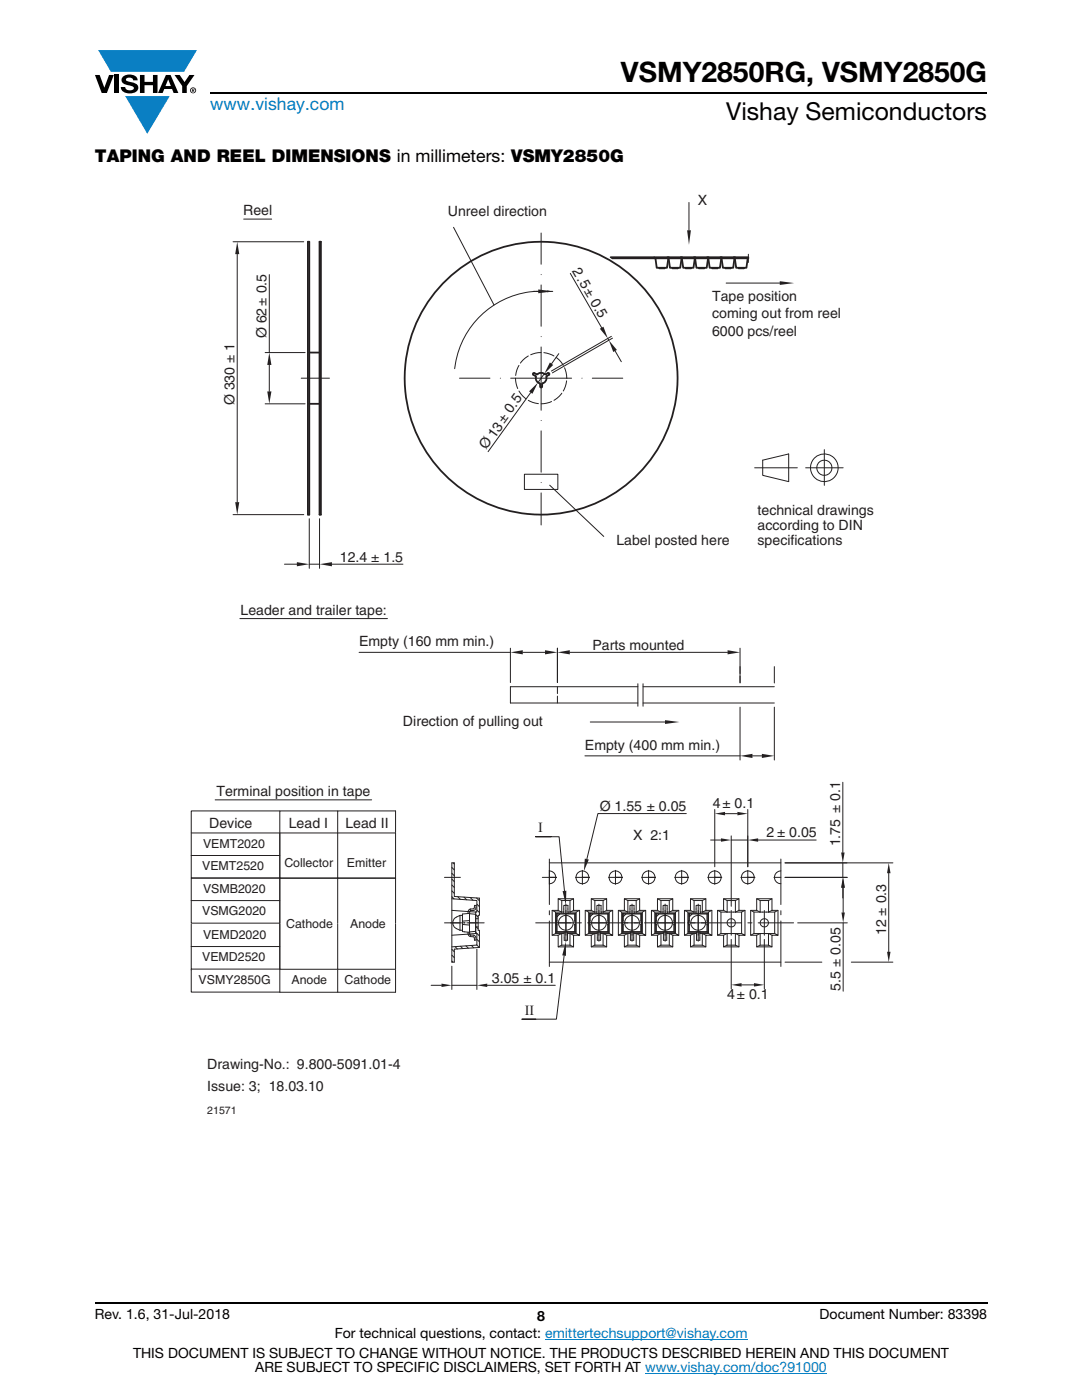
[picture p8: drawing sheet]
<svg xmlns="http://www.w3.org/2000/svg" width="216mm" height="279mm" viewBox="0 0 216 279" stroke-linecap="round" stroke-linejoin="round" font-family="sans-serif">
<g fill="#0a7fc3">
<path d="M19.6 10h19.7l-2.6 4.3h-1.1h-13.5z"/>
<path d="M25 19.2h8.9l-4.5 7.5z"/>
</g>
<g fill="#000">
<path d="M18.9 15h1l.9 2.5 1-2.5h.9l-1.4 3.6h-1zM22.9 15h.9v3.6h-.9zM24.6 15.3a2.1 2.1 0 0 1 2.8 .3l.1 .4h-.9a.79 .79 0 0 0-.7-.5 .79 .79 0 0 0-.8 .4l.3 .3 1 .2a1.08 1.08 0 0 1 1.2 1 1.08 1.08 0 0 1-1.1 1.2 1.73 1.73 0 0 1-2.4-1.2h.9a.96 .96 0 0 0 .8 .6 .96 .96 0 0 0 .9-.4 1.31 1.31 0 0 0-1.2-.6 1.03 1.03 0 0 1-1.1-.6 1.03 1.03 0 0 1 .2-1.1zM27.9 15h.9v1.3h1.7v-1.3h.9v3.6h-.9v-1.6h-1.7v1.6h-.9zM34.8 15h1.1l.9 1.4 1-1.4h1l-1.5 2.2v1.4h-.9v-1.4z"/>
<path d="M33.6 15.9l.5 1.3h-1.1zM33.1 15l-1.6 3.6h1l.3-.8h1.5l.3 .8h1l-1.6-3.6z"/>
<path d="M38.4 17.8h.2v.2h-.2zM38.3 17.7v.7h.1v-.3l.4 .3-.2-.3 .2-.2-.1-.2z"/>
<path d="M38.1 18a.46 .46 0 0 1 .9 0 .46 .46 0 0 1-.9 0zM37.9 18a.6 .6 0 0 0 1.2 0 .6 .6 0 0 0-1.2 0z"/>
</g>
<path d="M42 18.6h155M18.9 260h178.1" fill="none" stroke="#000" stroke-width=".36"/>
<path d="M108.8 267.3h40.3M128.7 274h36.3" fill="none" stroke="#007ec4" stroke-width=".2"/>
<path d="M38.1 38.5h140.1v184.3h-140.1z" fill="#fff"/>
<g fill="none" stroke="#231f20" stroke-width=".2">
<path d="M150.6 93.4h8.5M152.2 91.8l5.2-1.2v5.5l-5.2-1.2zM160.8 93.4h7.4M164.5 89.7v7.2M47.9 123.5h29.4M101.8 137h25.5M111.2 129.4v6.8M113.7 130.2h31.5M147.7 129.4v6.8M101.8 140.3h25.5"/>
<circle cx="164.5" cy="93.3" r="1.51"/>
<circle cx="164.5" cy="93.4" r="2.76"/>
</g>
<g fill="#231f20">
<path d="M145.2 129.8l2.5 .4-2.5 .4z"/>
<path d="M111.2 130.2l2.5-.4v.8z"/>
</g>
<path d="M116.7 150.8h31M147.7 141.1v10.6M150.1 150.8h1.9M154.5 141.1v10.6" fill="none" stroke="#231f20" stroke-width=".2"/>
<g fill="#231f20">
<path d="M152 150.4l2.5 .5-2.5 .4z"/>
<path d="M147.7 150.9l2.4-.5v.9z"/>
</g>
<path d="M71.7 130.2h30.1M101.8 129.4v6.8M104.3 130.2h4.5M111.2 129.4v6.8M127.3 136.5v4.4M128.3 136.5v4.4M128.3 137h26.2M154.5 133v3.3M128.3 140.3h26.2" fill="none" stroke="#231f20" stroke-width=".2"/>
<g fill="#231f20">
<path d="M108.8 129.8l2.4 .4-2.4 .4z"/>
<path d="M101.8 130.2l2.5-.4v.8z"/>
</g>
<path d="M53.7 54.8v15.6M90.5 45.4l8.1 15.5M106.7 58.2a17.4 17.4 0 0 0-16 15.4M52.9 70.4h8M53.7 72.8v5.3M91.7 75.5h6.1M99.8 75.5h.1M101.9 75.5h6.1M52.9 80.6h8M101.8 137v3.3M111.2 137.1v1.3M111.2 138.9v1.4" fill="none" stroke="#231f20" stroke-width=".2"/>
<circle cx="108" cy="75.5" r="27.2" fill="none" stroke="#231f20" stroke-width=".36"/>
<g fill="#231f20">
<path d="M53.3 78.1h.9l-.5 2.5z"/>
<path d="M53.7 70.4l.5 2.4h-.9z"/>
</g>
<path d="M61.4 48.2v54.5M61.7 48.2v54.5M63.8 48.2v54.5M64 48.2v54.5" fill="none" stroke="#231f20" stroke-width=".36"/>
<path d="M46.5 48.2h14.1M47.3 50.7v49.5M46.5 102.7h14.1" fill="none" stroke="#231f20" stroke-width=".2"/>
<g fill="#231f20">
<path d="M46.9 100.2h.8l-.4 2.5z"/>
<path d="M47.3 48.2l.4 2.5h-.8z"/>
</g>
<path d="M61.4 48.2h.3M63.8 48.2h.2M61.7 70.4h2.1M61.7 80.6h2.1M61.4 102.7h.3M63.8 102.7h.2" fill="none" stroke="#231f20" stroke-width=".36"/>
<path d="M48.6 43.7h5.6M60.1 75.5h5.6" fill="none" stroke="#231f20" stroke-width=".2"/>
<path d="M109.2 58l1.1 .2-1.1 .1z" fill="#231f20"/>
<path d="M108 46.5v6.2M108 56.9v8.2M108 54.8h.1M113.8 54.6l6.2 10.8M108 69.2v6.3M108 67.2h.1M121.3 67.6l.2 .3M122 67.1l-12 7M122.2 67.5l-12 6.9M122.7 70l1.3 2.2" fill="none" stroke="#231f20" stroke-width=".2"/>
<g fill="#231f20">
<path d="M121.5 67.9l1.6 1.9-.7 .4z"/>
<path d="M119.7 65.6l.7-.4 .9 2.4z"/>
</g>
<g fill="none" stroke="#231f20" stroke-width=".2">
<path d="M106.9 58.2h3.4M102.9 75.5l.1 1.1 .3 .9M103.6 72.9l-.4 .9-.3 1.1M103.6 78l.8 1.1 .6 .5M105.4 71l-1 .9-.6 .6M105.4 79.9l.9 .4 1.1 .3M105.9 78.4l-8.5 11.7M108 70.4l-1.2 .1-.9 .3M108.5 70.4l1.2 .3 .8 .3M108.6 74.6l-1.3 1.7M111 71.3l.6 .6 .8 1M111.5 70.6l-1.4 2"/>
<path d="M112.1 78.5l-.5 .6-1.1 .8M112.6 73.4l.4 .9 .1 1.2M113.1 76l-.3 1.2-.4 .8M114.1 75.5h-6.1v6.4M116.1 75.5h.1M118.2 75.5h6.1M104.6 94.6h6.7v3.1h-6.7zM108 86v8.2M108 98.4v6.4M108 83.9h.1M108 96.3h.1M109.7 96.8l10.8 10.3"/>
<path d="M110.1 80.1l-1 .4-1.1 .1"/>
</g>
<path d="M106.4 74.5l.1-.1 .6 .3a1.56 1.56 0 0 1 1.8 0l.5-.3 .2 .1v.2l-.5 .4a1.51 1.51 0 0 1-.9 1.5v.6l-.2 .1-.2-.1v-.6a1.51 1.51 0 0 1-.9-1.5l-.5-.4z" fill="none" stroke="#231f20" stroke-width=".36"/>
<g fill="#231f20">
<path d="M109.7 72.3l.7 .5-1.8 1.8z"/>
<path d="M105.6 78.1l1.8-1.8-1.2 2.3z"/>
</g>
<path d="M137.5 40.4v5.6" fill="none" stroke="#231f20" stroke-width=".2"/>
<path d="M137.1 46h.8l-.4 2.9z" fill="#231f20"/>
<path d="M144.9 56.5h10.7" fill="none" stroke="#231f20" stroke-width=".2"/>
<path d="M155.6 56.1l2.9 .4-2.9 .4z" fill="#231f20"/>
<path d="M117.8 144.1h14.9" fill="none" stroke="#231f20" stroke-width=".2"/>
<path d="M132.7 143.7l2.9 .4-2.9 .4z" fill="#231f20"/>
<path d="M56.8 112.6h2.4M61.7 103.5v9.9M61.7 112.6h2.1M63.8 103.5v9.9M66.2 112.6h14.2" fill="none" stroke="#231f20" stroke-width=".2"/>
<g fill="#231f20">
<path d="M59.2 112.2l2.5 .4-2.5 .4z"/>
<path d="M63.8 112.6l2.4-.4v.8z"/>
</g>
<path d="M106.4 58.2h1" fill="none" stroke="#231f20" stroke-width=".2"/>
<path d="M107.4 57.8l2.9 .4-2.9 .3z" fill="#231f20"/>
<g fill="none" stroke="#231f20" stroke-width=".2">
<path d="M149.3 50.7v1.7M147.7 133v1.4M147.7 134.9v1.4M88.7 175.1h3.2M90.2 172.2h.5v6.7l5 .3v3.5h-.3v2.9h.3v3.5l-5 .3v2.6h-.5zM90.2 179.4l5 .3v2.3h-.3M90.2 179l.4 .4M90.2 177.8l.5 .5M90.2 176.6l.5 .5M90.2 173.1l.5 .5M90.2 174.3l.5 .5M90.2 175.5l.5 .4"/>
<path d="M90.4 172.2l.3 .2M91.3 178.9l.6 .6M92.6 179l.5 .6M93.8 179.1l.6 .6M95.1 179.2l.6 .6M109.6 172.2h46.2M109.6 173.8a1.28 1.28 0 0 1 1.3 1.3 1.28 1.28 0 0 1-1.3 1.3M109.6 173.7v1.4h1.4h-2.8M109.6 171.4v9.1M110 167h-3.1h4.7l1 10.8M111.4 179.4l.7 .3v2.3M112.1 179.7h1.6"/>
<path d="M114.4 179.4l-.7 .3v2.3M114.8 175.1h1.4M116.2 173.7v1.4h1.4h-1.4M116.2 175.1v1.4M118 179.4l.7 .3v2.3M118.7 179.7h1.6M121 179.4l-.7 .3v2.3M121.4 175.1h1.4M122.8 173.7v1.4h1.4h-1.4M122.8 175.1v1.4M124.6 179.4l.7 .3v2.3M125.3 179.7h1.6"/>
<path d="M127.6 179.4l-.7 .3v2.3M128 175.1h1.4M129.4 173.7v1.4h1.4h-1.4M129.4 175.1v1.4M131.2 179.4l.7 .3v2.3M131.9 179.7h1.6M134.2 179.4l-.7 .3v2.3M134.6 175.1h1.4M136 173.7v1.4h1.4h-1.4M136 175.1v1.4M137.8 179.4l.7 .3v2.3M138.5 179.7h1.6"/>
<path d="M140.8 179.4l-.7 .3v2.3M141.2 175.1h1.4M142.6 173.7v1.4h1.4h-1.4M142.6 175.1v1.4M144.4 179.4l.7 .3v2.3M145.1 179.7h1.6M147.4 179.4l-.7 .3v2.3M147.8 175.1h1.4M149.2 173.7v1.4h1.4h-1.4M149.2 175.1v1.4M151 179.4l.7 .3v2.3M151.7 179.7h1.6"/>
<path d="M154 179.4l-.7 .3v2.3M154.4 175.1h1.4M155.8 171.4v9.1M155.8 173.8a1.28 1.28 0 0 0-1.3 1.3 1.28 1.28 0 0 0 1.3 1.3M88.7 184.2h3.4M90.2 181.7l3.2 .2M90.2 191.8l.2 .2M90.2 189.5l.5 .5M90.2 190.6l.5 .5M90.8 188.9l.5 .5M90.8 183.2l1-.5v2.9a1.44 1.44 0 0 1-1.3-.9 1.44 1.44 0 0 1 .3-1.5zM91.8 185.7h.5"/>
<path d="M91.9 188.8l.4 .5M92.3 184.5l1.4 .1M92.3 182.4l1.4-.1v3.8l-1.4-.2zM92.3 182.6l-.5 .1M92.5 184.2h.3M93 188.8l.4 .4M93.4 186v.5l.2 .3 .9 .2 .2 .6h.3l-.1-.6-.2-.3-.9-.1-.1-.2M93.4 182.3v-.5l.2-.3 .9-.2 .2-.6h.3l-.1 .8-.3 .2-.8 .1-.1 .6M93.4 186.4l-3.2 .2M93.4 181.9l1.5 .1M93.7 183.7l-1.4 .1M93.7 182.3l1.2 .2"/>
<path d="M93.7 186v.4M93.7 186.4l-.3 .1M93.8 181.4l.1 .3M93.9 186.6l-.1 .3M94.1 188.7l.4 .5M94.9 186.3l-1.2 .1M94.9 185.9l-1.2 .1M94.9 186.3h.3v2.3l-5 .4M94.9 182v4.3M94.9 183.3h.5M94.9 185h.5M94.9 186l.8 .8"/>
<path d="M94.9 182.5l.5 .5M95 185l.4 .4M95.2 188.6l.4 .5M95.2 187.5l.5 .5M95.2 181.6l.5 .5M95.2 180.5l.5 .4M96.6 184.2h-3.4M106.9 184.2h8.1M109.6 192h46.2M109.6 181.8v.8M109.6 183.8v9.1M110.2 181.7l.7 .3h1.2"/>
<path d="M110.9 182v4.3l-.7 .3M110.9 186.3h1.7M111 186.1h1.6M111 183.8h.2l-.2-.1v.9l.2-.1h-.2M111 182.3v3.8l.2-.2M111.1 182.4h.6l-.5 .6zM111.2 183v.8M111.2 184.5v1.4M111.2 185.9h3.5M111.4 181.7l.7 .3M111.7 182.4h3M112.1 186.3l-.7 .3"/>
<path d="M112.1 182h.4M112.1 188.6l-.7 .4M112.1 188.6h1.7M112.1 186.3v2.3M112.5 182.3h-1.5l.1 .1M112.6 186h.6v1.6h-.6zM112.9 180.4v7.4M113.2 186l1.6 .1M113.2 186.3h.6M113.3 182h.5M113.3 182.3h-.8M113.7 186.3v2.3"/>
<path d="M113.8 186.3h1.2l.6 .3h-1.2v2.4l-.6-.4M113.8 186.3l.6 .3M114.4 181.7l-.6 .3M114.7 182.4v1.4M114.7 184.5v1.4M114.7 184.5h.1M114.7 183.8l.1-.1zM114.7 185.9l.1 .2M114.8 183.8v.8l-.1-.1M114.8 182.3h-1.5v-1.6h-.8v1.6M114.8 182.3v1.4M114.8 184.6v1.5"/>
<path d="M114.8 182.3l-.1 .1M114.8 184.6h.1M115 182v4.3M115.2 184.2h.8M115.6 181.7l-.6 .3h-1.2M115.6 186.6v-4.9h-1.2v-2.3h-3v2.3h-1.2v4.9h1.2v2.4h3M116.8 181.7l.7 .3h1.2M117.3 184.2h10.9M117.5 182v4.3l-.7 .3M117.5 186.3h1.7M117.6 183.8h.2l-.2-.1v.9l.2-.1h-.2M117.6 186.1h1.6"/>
<path d="M117.6 182.3v3.8l.2-.2M117.7 182.4h.6l-.5 .6zM117.8 183v.8M117.8 184.5v1.4M117.8 185.9h3.5M118 186.6l.7-.3v2.3M118 181.7l.7 .3M118.3 182.4h3M118.7 182h.4M118.7 188.6l-.7 .4M119.1 182.3h-1.5l.1 .1M119.2 186h.6v1.6h-.6z"/>
<path d="M119.5 180.4v7.4M119.8 186l1.6 .1M119.8 186.3h.6M119.9 182h.5M119.9 182.3h-.8M120.3 186.3v2.3M120.4 186.3l.6 .3M120.4 186.3h1.2l.7 .3h-1.3v2.4l-.6-.4h-1.7M121 181.7l-.6 .3M121.3 184.5h.1M121.3 182.4v1.4M121.3 183.8l.1-.1z"/>
<path d="M121.3 185.9l.1 .2M121.3 184.5v1.4M121.4 184.6v1.5M121.4 183.8v.8l-.1-.1M121.4 182.3h-1.5v-1.6h-.8v1.6M121.4 184.6h.1M121.4 182.3v1.4M121.4 182.3l-.1 .1M121.6 182v4.3M122.3 181.7l-.7 .3h-1.2M122.3 186.6v-4.9h-1.3v-2.3h-3v2.3h-1.2v4.9h1.2v2.4h3M123.4 181.7l.6 .3h1.2"/>
<path d="M124 182v4.3l-.6 .3M124 186.3h1.8M124.2 186.1h1.6M124.2 182.3v3.8l.2-.2M124.2 183.8h.2l-.2-.1v.9l.2-.1h-.2M124.3 182.4h.6l-.5 .6zM124.4 185.9h3.5M124.4 183v.8M124.4 184.5v1.4M124.6 186.6l.7-.3v2.3l-.7 .4M124.6 181.7l.6 .3M124.9 182.4h3"/>
<path d="M125.2 182h.5M125.3 188.6h1.7M125.7 182.3h-1.5l.1 .1M125.8 186h.7v1.6h-.7zM126.1 180.4v7.4M126.5 186l1.5 .1M126.5 186.3h.5M126.5 182h.5M126.5 182.3h-.8M126.9 186.3v2.3M127 186.3l.6 .3M127 186.3h1.2l.6 .3h-1.2v2.4l-.6-.4"/>
<path d="M127.6 181.7l-.6 .3M127.9 183.8l.1-.1zM127.9 185.9l.1 .2M127.9 184.5h.1M127.9 182.4v1.4M127.9 184.5v1.4M128 182.3h-1.5v-1.6h-.8v1.6M128 184.6h.1M128 182.3v1.4M128 184.6v1.5M128 182.3l-.1 .1M128 183.8v.8l-.1-.1"/>
<path d="M128.2 182v4.3M128.6 184.2h8M128.8 181.7l-.6 .3h-1.2M128.8 186.6v-4.9h-1.2v-2.3h-3v2.3h-1.2v4.9h1.2v2.4h3M130 181.7l.7 .3h1.2M130.7 182v4.3l-.7 .3M130.7 186.3h1.7M130.8 186.1h1.6M130.8 183.8h.2l-.2-.1v.9l.2-.1h-.2M130.8 182.3v3.8l.2-.2M130.9 182.4h.6l-.5 .6zM131 183v.8"/>
<path d="M131 184.5v1.4M131 185.9h3.5M131.2 181.7l.7 .3M131.5 182.4h3M131.9 186.3l-.7 .3M131.9 182h.4M131.9 188.6l-.7 .4M131.9 188.6h1.6M131.9 186.3v2.3M132.3 182.3h-1.5l.1 .1M132.4 186h.6v1.6h-.6zM132.7 180.4v7.4"/>
<path d="M133 186l1.6 .1M133 186.3h.6M133.1 182h.5M133.1 182.3h-.8M133.5 186.3v2.3l.7 .4v-2.4h1.2l-.6-.3h-1.2M133.6 186.3l.6 .3M134.2 181.7l-.6 .3M134.5 184.5h.1M134.5 182.4v1.4M134.5 184.5v1.4M134.5 183.8l.1-.1zM134.5 185.9l.1 .2"/>
<path d="M134.6 183.8v.8l-.1-.1M134.6 182.3h-1.5v-1.6h-.8v1.6M134.6 182.3v1.4M134.6 182.3l-.1 .1M134.6 184.6v1.5M134.8 182v4.3M135.4 181.7l-.6 .3h-1.2M135.4 186.6v-4.9h-1.2v-2.3h-3v2.3h-1.2v4.9h1.2v2.4h3M136.6 181.7l.7 .3h1.2M137.3 182v4.3l-.7 .3M137.3 186.3h1.7M137.4 186.1h1.6"/>
<path d="M137.4 183.8h.2l-.2-.1v.9l.2-.1h-.2M137.4 182.3v3.8l.2-.2M137.5 182.4h.6l-.5 .6zM137.6 184.5v1.4M137.6 183v.8M137.6 185.9h3.5M137.8 186.6l.7-.3v2.3M137.8 181.7l.7 .3M138.1 182.4h3M138.5 182h.4M138.5 188.6l-.7 .4M138.9 182.3h-1.5l.1 .1"/>
<path d="M139 186h.6v1.6h-.6zM139.3 180.4v7.4M139.6 186l1.6 .1M139.6 186.3h.6M139.7 182h.5M139.7 182.3h-.8M140.1 186.3v2.3M140.2 186.3l.6 .3M140.2 186.3h1.2l.6 .3h-1.2v2.4l-.6-.4h-1.7M140.8 181.7l-.6 .3M141.1 184.5v1.4M141.1 183.8l.1-.1z"/>
<path d="M141.1 185.9l.1 .2M141.1 184.5h.1M141.1 182.4v1.4M141.2 184.6v1.5M141.2 182.3h-1.5v-1.6h-.8v1.6M141.2 184.6h.1M141.2 182.3v1.4M141.2 182.3l-.1 .1M141.2 183.8v.8l-.1-.1M141.4 182v4.3M142 181.7l-.6 .3h-1.2M142 186.6v-4.9h-1.2v-2.3h-3v2.3h-1.2v4.9h1.2v2.4h3"/>
<path d="M143.2 181.7l.7 .3h1.2M143.9 182v4.3l-.7 .3M143.9 186.3h2.9M144.4 181.7l.7 .3M145.1 186.3l-.7 .3M145.1 182h1.7M145.1 186.3v2.3M145.9 181.7v4.9M146.7 186.3v2.3M146.8 188.6h-1.7l-.7 .4M146.8 186.3h1.2l.7 .3h-1.3v2.4l-.6-.4M146.8 186.3l.6 .3"/>
<path d="M147.4 181.7l-.6 .3M148 182v4.3M148 184.2h-10.8M148.7 181.7l-.7 .3h-1.2M148.7 186.6v-4.9h-1.3v-2.3h-3v2.3h-1.2v4.9h1.2v2.4h3M149.2 184.2h.9M149.8 181.7l.6 .3h1.2M150.4 182v4.3l-.6 .3M150.4 186.3h3M151 181.7l.6 .3M151.3 184.2h7.1M151.6 182h1.8"/>
<path d="M151.6 186.3l-.6 .3M151.7 186.3v2.3l-.7 .4M151.7 188.6h1.7M152.5 181.7v4.9M153.3 186.3v2.3M153.4 186.3l.6 .3M153.4 186.3h1.2l.6 .3h-1.2v2.4l-.6-.4M154 181.7l-.6 .3M154.6 182v4.3M155.2 181.7l-.6 .3h-1.2M155.2 186.6v-4.9h-1.2v-2.3h-3v2.3h-1.2v4.9h1.2v2.4h3M155.8 181.8v.8"/>
<path d="M155.8 183.8v9.1"/>
<circle cx="116.2" cy="175.1" r="1.28"/>
<circle cx="122.8" cy="175.1" r="1.28"/>
<circle cx="129.4" cy="175.1" r="1.28"/>
<circle cx="136" cy="175.1" r="1.28"/>
<circle cx="142.6" cy="175.1" r="1.28"/>
<circle cx="149.2" cy="175.1" r="1.28"/>
<circle cx="112.9" cy="184.2" r="1.48"/>
<circle cx="119.5" cy="184.2" r="1.48"/>
<circle cx="126.1" cy="184.2" r="1.48"/>
<circle cx="132.7" cy="184.2" r="1.48"/>
<circle cx="139.3" cy="184.2" r="1.48"/>
<circle cx="145.9" cy="184.2" r=".82"/>
<circle cx="152.5" cy="184.2" r=".82"/>
</g>
<g fill="none" stroke="#231f20" stroke-width=".36">
<path d="M121.8 51.3h27.5M122.1 51.5h27.2M130.8 51.5l.2 1.9h2.1l.3-1.9M131.5 53.4v.1l1.1-.1M133.4 51.5l.3 1.9h2l.3-1.9M134.2 53.4v.1l1.1-.1M136.1 51.5l.2 1.9h2.1l.2-1.9M136.8 53.4v.1l1.1-.1M138.7 51.5l.3 1.9h2l.3-1.9M139.4 53.4l.1 .1h1v-.1M141.3 51.5l.3 1.9h2.1l.2-1.9M142.1 53.4v.1h1.1v-.1"/>
<path d="M144 51.5l.3 1.9h2l.3-1.9M144.7 53.4v.1l1.1-.1M146.6 51.5l.3 1.9h2l.3-1.9M147.4 53.4v.1l1.1-.1"/>
</g>
<path d="M112.3 177.8h.7l-.1 2.9z" fill="#231f20"/>
<path d="M112.6 190.7l-1.6 12.7h-6.9h2.8" fill="none" stroke="#231f20" stroke-width=".2"/>
<path d="M112.9 187.9v2.9l-.7-.1z" fill="#231f20"/>
<path d="M156.6 172.2h21.6M177.3 174.3v15.7M156.6 192h7.4" fill="none" stroke="#231f20" stroke-width=".2"/>
<g fill="#231f20">
<path d="M177.3 172.2l.4 2.1h-.7z"/>
<path d="M177 189.9h.7l-.4 2.1z"/>
</g>
<path d="M156.6 175.1h12.5M168.2 177.2v4.9M159.2 184.2h9.9M168.2 184.2v13.6M169.9 192h8.3" fill="none" stroke="#231f20" stroke-width=".2"/>
<g fill="#231f20">
<path d="M168.2 175.1l.4 2.1h-.7z"/>
<path d="M167.9 182.1h.7l-.4 2.1z"/>
</g>
<path d="M168.2 156.1v14M156.6 175.1h12.4M156.6 172.2h12.4M168.2 172.2v2.9M168.2 177.2v2" fill="none" stroke="#231f20" stroke-width=".2"/>
<g fill="#231f20">
<path d="M168.2 175.1l.3 2.1h-.7z"/>
<path d="M167.8 170.1h.7l-.3 2.1z"/>
</g>
<path d="M141.8 167.6h2.1M145.9 167.6h3.3M145.9 166.8v14.1M149.2 166.8v6.2M151.3 167.6h11.6" fill="none" stroke="#231f20" stroke-width=".2"/>
<g fill="#231f20">
<path d="M143.9 167.3l2 .3-2 .4z"/>
<path d="M149.2 167.6l2.1-.3v.7z"/>
</g>
<path d="M142.6 161.6v11.4M144.7 162.4h2.4M149.2 161.6v11.4" fill="none" stroke="#231f20" stroke-width=".2"/>
<g fill="#231f20">
<path d="M142.6 162.4l2.1-.4v.7z"/>
<path d="M147.1 162l2.1 .4-2.1 .3z"/>
</g>
<path d="M145.9 187.5v9.9M148 196.6h2.4M152.5 187.5v9.9" fill="none" stroke="#231f20" stroke-width=".2"/>
<g fill="#231f20">
<path d="M145.9 196.6l2.1-.4v.7z"/>
<path d="M150.4 196.2l2.1 .4-2.1 .3z"/>
</g>
<path d="M136.9 162.4h-17.6l-2.2 9" fill="none" stroke="#231f20" stroke-width=".2"/>
<path d="M116.7 171.4l.8 .1-1 2.3z" fill="#231f20"/>
<path d="M86 196.6h2.1M90.2 192.8v4.7M90.2 196.6h5M95.2 189.4v8.1M97.2 196.6h13.6" fill="none" stroke="#231f20" stroke-width=".2"/>
<g fill="#231f20">
<path d="M88.1 196.3l2.1 .3-2.1 .4z"/>
<path d="M95.2 196.6l2-.3v.7z"/>
</g>
<g fill="none" stroke="#231f20" stroke-width=".2">
<path d="M42.9 159.6h31.3M38.2 166.2h40.7v18.1M38.2 179.7v4.5h17.6M38.2 170.7h17.6v-4.5v9.1h11.6M38.2 170.7v4.5h17.6M55.8 175.2h23.1M55.8 161.8h-17.6v8.9M55.8 175.2h-17.6v4.5M55.8 175.2v4.5h-17.6M55.8 170.7v13.6M67.4 161.8h-11.6v4.3M67.4 175.2v9.1"/>
<path d="M67.4 166.1v-4.3h11.5v4.3M67.4 166.2v9.1h11.5M38.2 184.4v4.5M38.2 188.9h17.6v-4.5v9h11.6M38.2 188.9v4.5h17.6v-4.5M55.8 198h11.6M55.8 193.5v4.5h-17.6v-4.4M67.4 184.4v9h11.5v-9M67.4 193.6v4.4h11.5v-4.4"/>
</g>
<text font-size="5.6" x="123.9" y="16.4">VSMY2850RG, VSMY2850G</text>
<text font-size="4.9" x="144.9" y="24">Vishay Semiconductors</text>
<text font-size="3.5" fill="#007ec4" x="42" y="21.9">www.vishay.com</text>
<text font-size="3.5" x="18.9" y="32.3">TAPING AND REEL DIMENSIONS in millimeters: VSMY2850G</text>
<g font-size="2.8" fill="#231f20">
<text x="139.2" y="40.9">X</text>
<text x="48.5" y="42.9">Reel</text>
<text x="89.4" y="43.1">Unreel direction</text>
<text x="114.1" y="54" transform="rotate(60 114.1 54)">2.5± 0.5</text>
<text x="142.1" y="63.4">coming out from reel</text>
<text x="142.1" y="60.1">Tape position</text>
<text x="53.2" y="67.5" transform="rotate(-90 53.2 67.5)">Ø 62± 0.5</text>
<text x="142.1" y="67.1">6000 pcs/reel</text>
<text x="46.8" y="80.9" transform="rotate(-90 46.8 80.9)">Ø 330 ± 1</text>
<text x="97" y="89.9" transform="rotate(-54 97 89.9)">Ø 13 ± 0.5</text>
<text x="151.2" y="102.8">technical drawings</text>
<text x="151.2" y="105.8">according to DIN</text>
<text x="67.8" y="112.1">12.4 ± 1.5</text>
<text x="123" y="108.8">Label posted here</text>
<text x="151.2" y="108.8">specifications</text>
<text x="48" y="122.7">Leader and trailer tape:</text>
<text x="71.7" y="129">Empty (160 mm min.)</text>
<text x="118.2" y="129.7">Parts mounted</text>
<text x="80.4" y="144.8">Direction of pulling out</text>
<text x="116.7" y="149.6">Empty (400 mm min.)</text>
<text x="43.2" y="158.9">Terminal position in tape</text>
<text x="119.7" y="161.8">Ø 1.55 ± 0.05</text>
<text x="142.2" y="161.3">4± 0.1</text>
<text x="41.7" y="165.3">Device</text>
<text x="57.6" y="165.3">Lead I</text>
<text x="68.9" y="165.3">Lead II</text>
<text x="107.4" y="166">I</text>
<text x="126.3" y="167.7">X 2:1</text>
<text x="153" y="167.1">2 ± 0.05</text>
<text x="167.7" y="168.9" transform="rotate(-90 167.7 168.9)">1.75 ± 0.1</text>
<text x="176.8" y="186.5" transform="rotate(-90 176.8 186.5)">12 ± 0.3</text>
<text x="98.2" y="196.1">3.05 ± 0.1</text>
<text x="167.7" y="197.8" transform="rotate(-90 167.7 197.8)">5.5 ± 0.05</text>
<text x="104.7" y="202.5">II</text>
<text x="145.1" y="199.4">4± 0.1</text>
<text x="41.4" y="213.3">Drawing-No.: 9.800-5091.01-4</text>
<text x="41.4" y="217.7">Issue: 3; 18.03.10</text>
</g>
<g font-size="2.8">
<text x="18.9" y="263.3">Rev. 1.6, 31-Jul-2018</text>
<text x="107.2" y="263.6">8</text>
<text x="163.6" y="263.3">Document Number: 83398</text>
<text x="66.8" y="267.1">For technical questions, contact: emittertechsupport@vishay.com</text>
<text x="26.5" y="271">THIS DOCUMENT IS SUBJECT TO CHANGE WITHOUT NOTICE. THE PRODUCTS DESCRIBED HEREIN AND THIS DOCUMENT</text>
<text x="50.9" y="273.8">ARE SUBJECT TO SPECIFIC DISCLAIMERS, SET FORTH AT www.vishay.com/doc?91000</text>
</g>
<g font-size="2.5" fill="#231f20">
<text x="40.3" y="173.7">VEMT2520</text>
<text x="40.5" y="169.3">VEMT2020</text>
<text x="56.7" y="173">Collector</text>
<text x="69.2" y="173">Emitter</text>
<text x="40.5" y="178.3">VSMB2020</text>
<text x="40.3" y="182.7">VSMG2020</text>
<text x="57.1" y="185.2">Cathode</text>
<text x="69.9" y="185.2">Anode</text>
<text x="40.3" y="191.9">VEMD2520</text>
<text x="40.5" y="187.5">VEMD2020</text>
<text x="39.6" y="196.5">VSMY2850G</text>
<text x="58.1" y="196.4">Anode</text>
<text x="68.7" y="196.4">Cathode</text>
</g>
<text font-size="2.1" fill="#231f20" x="41.4" y="222.3">21571</text>
</svg>
